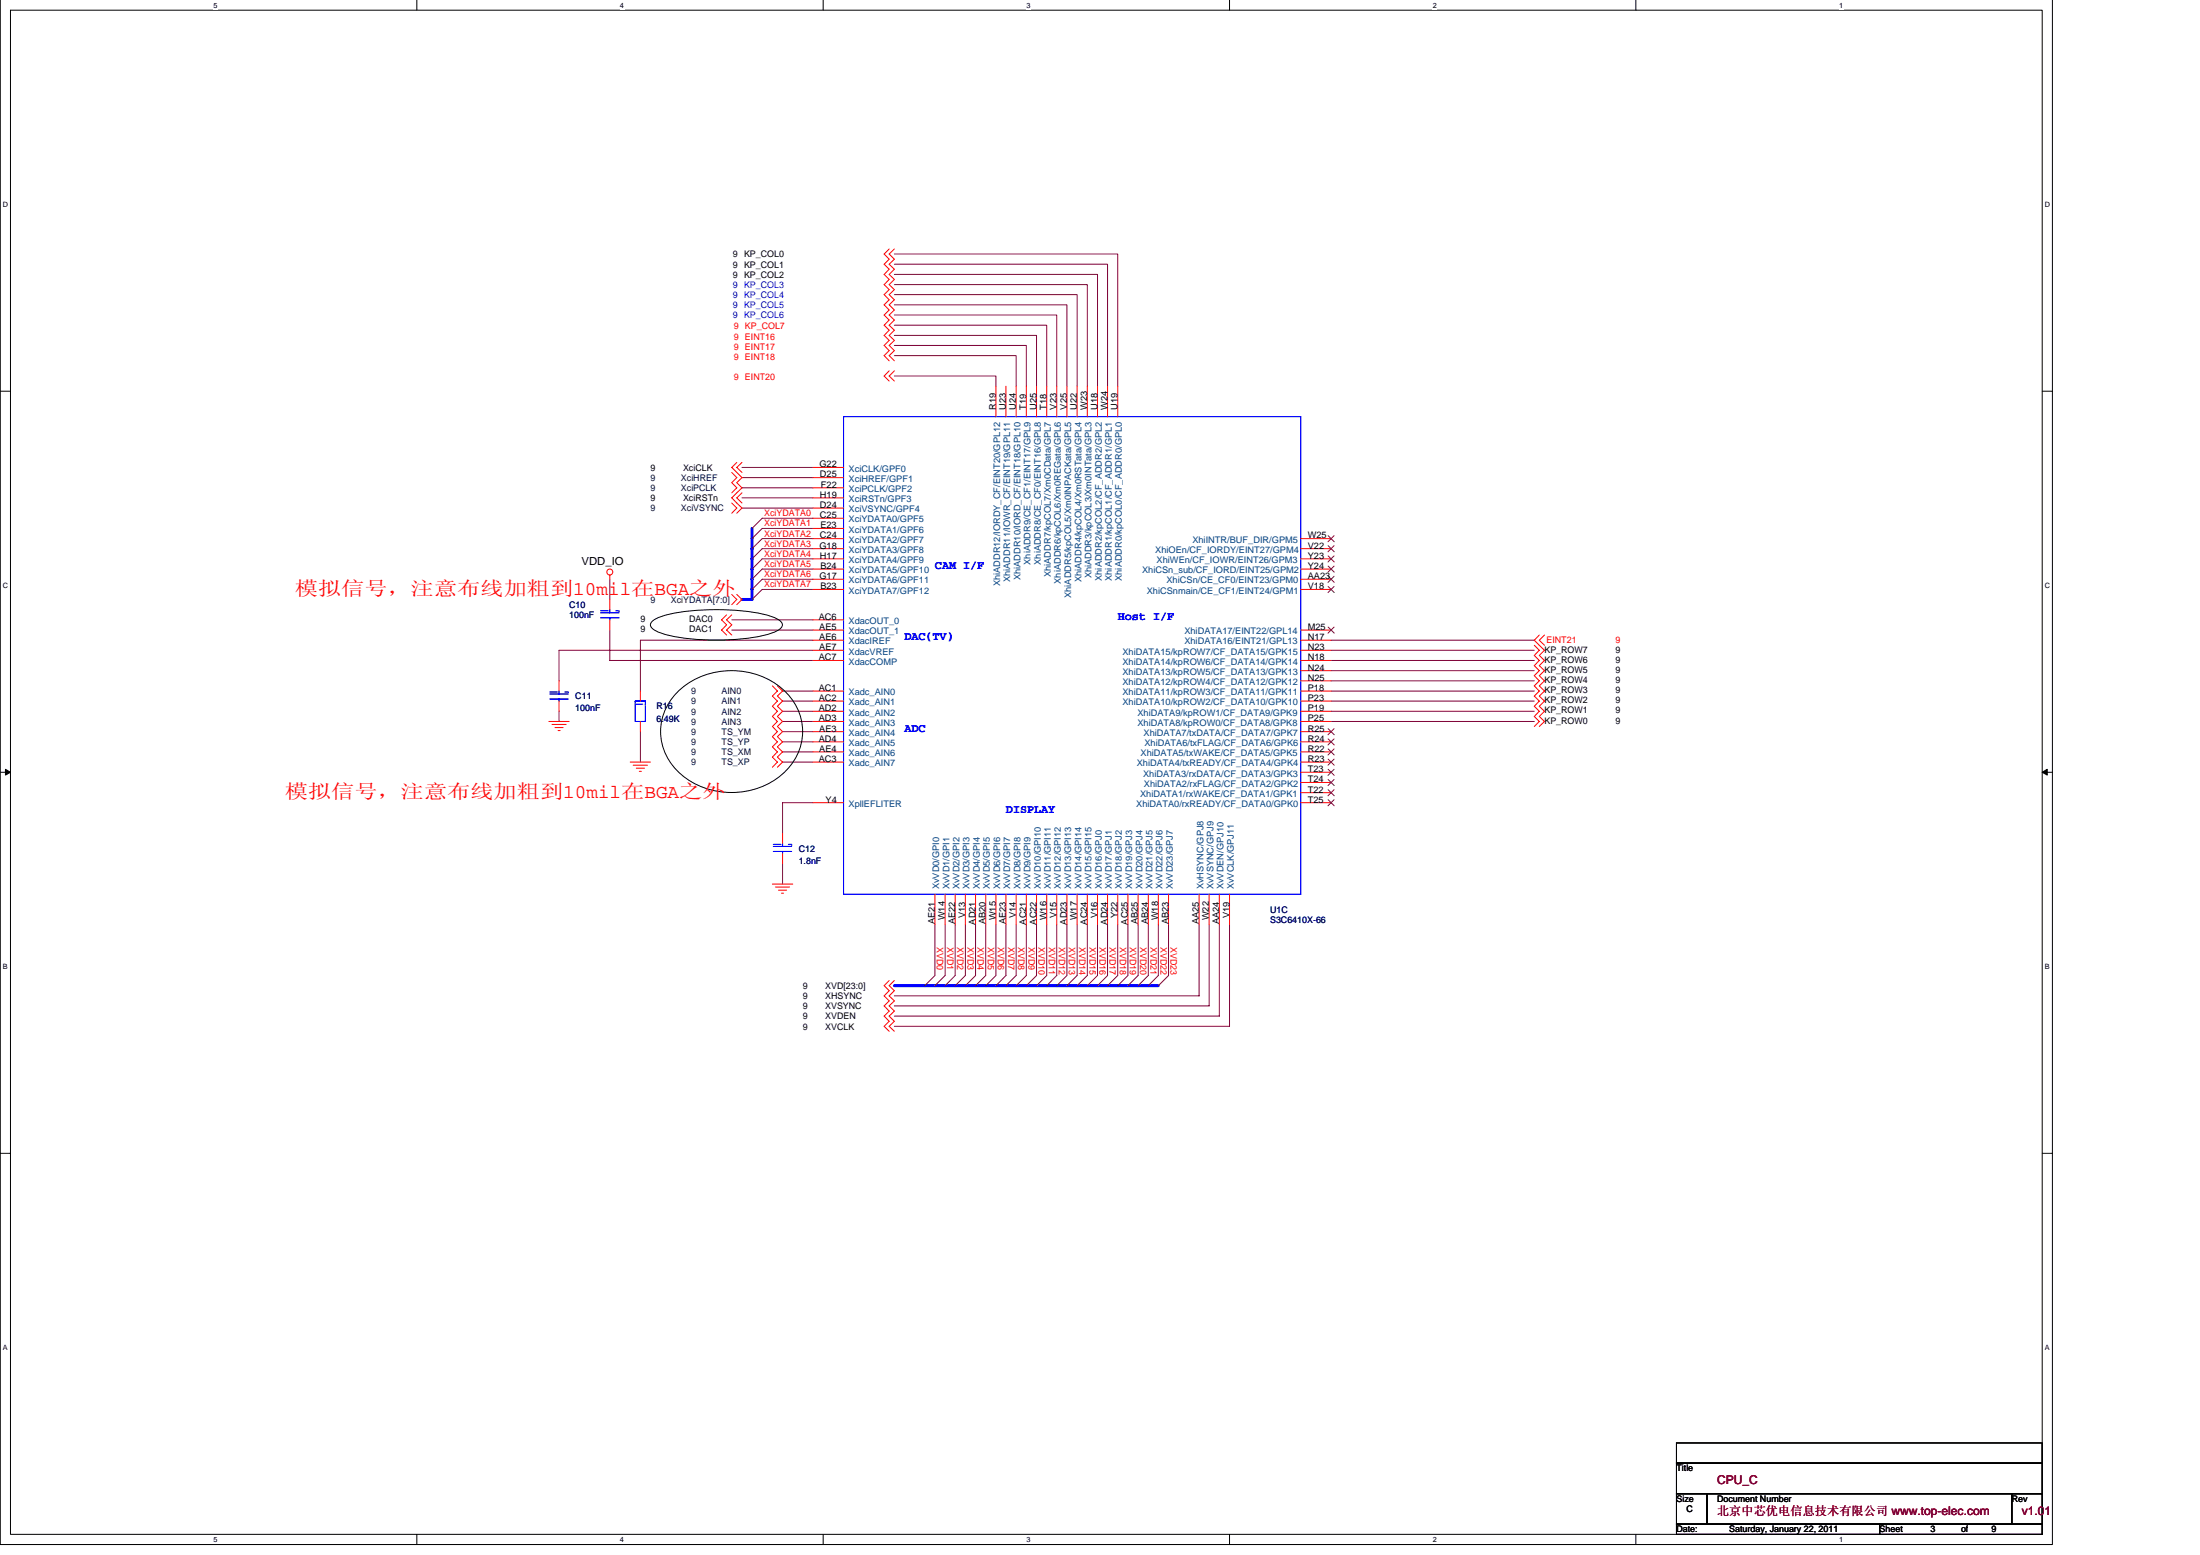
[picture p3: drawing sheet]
<svg xmlns="http://www.w3.org/2000/svg" width="297mm" height="210mm" viewBox="0 0 297 210" stroke-linecap="round" stroke-linejoin="round" font-family="sans-serif">
<path d="M0 0v208.5h277.1v-208.5M1.4 1.4h274.3v205.7h-274.3z" fill="none" stroke="#000" stroke-width=".14"/>
<g fill="#fff">
<path d="M28.8 .1h.6v1.1h-.6z"/>
<path d="M28.8 207.3h.6v1.1h-.6z"/>
</g>
<path d="M56.3 0v1.4M56.3 207.1v1.4" fill="none" stroke="#000" stroke-width=".14"/>
<g fill="#fff">
<path d="M83.7 .1h.6v1.1h-.6z"/>
<path d="M83.7 207.3h.6v1.1h-.6z"/>
</g>
<path d="M111.1 0v1.4M111.1 207.1v1.4" fill="none" stroke="#000" stroke-width=".14"/>
<g fill="#fff">
<path d="M138.6 .1h.5v1.1h-.5z"/>
<path d="M138.6 207.3h.5v1.1h-.5z"/>
</g>
<path d="M166 0v1.4M166 207.1v1.4" fill="none" stroke="#000" stroke-width=".14"/>
<g fill="#fff">
<path d="M193.4 .1h.6v1.1h-.6z"/>
<path d="M193.4 207.3h.6v1.1h-.6z"/>
</g>
<path d="M220.9 0v1.4M220.9 207.1v1.4" fill="none" stroke="#000" stroke-width=".14"/>
<g fill="#fff">
<path d="M248.3 .1h.6v1.1h-.6z"/>
<path d="M248.3 207.3h.6v1.1h-.6z"/>
<path d="M.4 27.1h.7v1.1h-.7z"/>
<path d="M276.1 27.1h.7v1.1h-.7z"/>
<path d="M.4 78.5h.7v1.1h-.7z"/>
<path d="M276.1 78.5h.7v1.1h-.7z"/>
</g>
<path d="M0 52.8h1.4M275.7 52.8h1.4" fill="none" stroke="#000" stroke-width=".14"/>
<g fill="#fff">
<path d="M.4 130h.7v1.1h-.7z"/>
<path d="M276.1 130h.7v1.1h-.7z"/>
</g>
<path d="M0 104.2h1.4M275.7 104.2h1.4" fill="none" stroke="#000" stroke-width=".14"/>
<path d="M.7 103.8l.7 .4-.7 .4zM275.7 104.2l.7-.4v.8z" fill="#000" stroke="#000" stroke-width=".14"/>
<g fill="#fff">
<path d="M.4 181.4h.7v1.1h-.7z"/>
<path d="M276.1 181.4h.7v1.1h-.7z"/>
</g>
<path d="M87.9 84a4.5 4.5 0 0 1 2.5-1.1 32.3 32.3 0 0 1 13.5 .2l1.3 .6 .3 .3 .1 .3-.1 .4a4.6 4.6 0 0 1-2.5 1.1 31.9 31.9 0 0 1-13.5-.2l-1.2-.6-.4-.3-.1-.4zM91.2 93.7a10.6 10.6 0 0 1 15.2 0 7.5 7.5 0 0 1-1.8 11.6 10.7 10.7 0 0 1-13.4-1.5 7.3 7.3 0 0 1 0-10.1zM0 155.7h1.4M275.7 155.7h1.4M226.4 194.8h49.3v2.7h-49.3zM226.4 197.5h49.3v4.1h-49.3zM226.4 201.6h4.1v4.1h-4.1zM226.4 205.7h27.4v1.4h-27.4zM230.5 201.6h41.1v4.1h-41.1zM253.8 205.7h21.9v1.4h-21.9zM271.6 201.6h4.1v4.1h-4.1z" fill="none" stroke="#000" stroke-width=".14"/>
<g fill="none" stroke="#800040" stroke-width=".14">
<path d="M120.8 39.8h24.6v12.3M120.8 38.4h26v13.7M120.8 37h27.4v15.1M120.8 35.7h28.7v16.4M120.8 34.3h30.1v17.8M120.8 43.9h20.5v8.2M120.8 42.5h21.9v9.6M120.8 41.1h23.3v11M120.8 45.3h19.2v6.8M120.8 46.6h17.8v5.5M120.8 48h16.4v4.1M120.8 50.8h13.7v1.3"/>
<path d="M82.3 78.2v2.7M100.2 63.1h9.6M100.2 64.5h9.6M100.2 65.8h9.6M100.2 68.6h9.6M100.2 67.2h9.6M109.8 75.4h-6.9l-1.4 1.4M109.8 76.8h-6.9l-1.4 1.4M109.8 78.2h-6.9l-1.4 1.4M109.8 79.6h-6.9l-1.4 1.3M109.8 71.3h-6.9l-1.4 1.4M109.8 70h-6.9l-1.4 1.3"/>
<path d="M109.8 72.7h-6.9l-1.4 1.4M109.8 74.1h-6.9l-1.4 1.3M75.5 96v1.4M82.3 85v4.2h27.5M86.5 98.8v4.1M98.8 85h11M98.8 83.7h11M105.7 93.3h4.1M105.7 94.6h4.1M105.7 96h4.1M105.7 97.4h4.1M105.7 98.8h4.1"/>
<path d="M109.8 86.4h-23.3v6.9M109.8 87.8h-34.3v4.1M179.7 86.4h27.5M179.7 93.3h27.5M179.7 94.6h27.5M179.7 96h27.5M179.7 97.4h27.5M179.7 87.8h27.5M179.7 89.2h27.5M179.7 90.5h27.5M179.7 91.9h27.5M105.7 101.5h4.1"/>
<path d="M105.7 100.1h4.1M105.7 102.9h4.1M105.7 116.6v2.7M109.8 108.4h-4.1v4.1M126.2 124.8v6.9l-1.3 1.4M127.6 124.8v6.9l-1.4 1.4M129 124.8v6.9l-1.4 1.4M130.3 124.8v6.9l-1.3 1.4M131.7 124.8v6.9l-1.4 1.4M133.1 124.8v6.9l-1.4 1.4M134.5 124.8v6.9l-1.4 1.4M135.8 124.8v6.9l-1.3 1.4"/>
<path d="M137.2 124.8v6.9l-1.4 1.4M138.6 124.8v6.9l-1.4 1.4M140 124.8v6.9l-1.4 1.4M141.3 124.8v6.9l-1.3 1.4M142.7 124.8v6.9l-1.4 1.4M144.1 124.8v6.9l-1.4 1.4M145.4 124.8v6.9l-1.3 1.4M146.8 124.8v6.9l-1.4 1.4M148.2 124.8v6.9l-1.4 1.4M149.5 124.8v6.9l-1.3 1.4M150.9 124.8v6.9l-1.4 1.4M152.3 124.8v6.9l-1.4 1.4"/>
<path d="M153.7 124.8v6.9l-1.4 1.4M155 124.8v6.9l-1.3 1.4M156.4 124.8v6.9l-1.4 1.4M157.8 124.8v6.9l-1.4 1.4M161.9 124.8v9.6h-41.1M163.3 124.8v11h-42.5M164.6 124.8v12.4h-43.8M166 124.8v13.7h-45.2"/>
</g>
<path d="M101.5 71.3v9.6h-1.3M120.8 133.1h35.6" fill="none" stroke="#00f" stroke-width=".4"/>
<g fill="none" stroke="#f00" stroke-width=".14">
<path d="M120.1 33.6l-.7 .7 .7 .7-.7 .7 .7 .6-.7 .7 .7 .7-.7 .7 .7 .7-.7 .7 .7 .7-.7 .6 .7 .7-.7 .7 .7 .7-.7 .7 .7 .7-.7 .7 .7 .7-.7 .6 .7 .7-.7 .7 .7 .7M120.8 33.6l-.7 .7 .7 .7-.7 .7 .7 .6-.7 .7 .7 .7-.7 .7 .7 .7-.7 .7 .7 .7-.7 .6 .7 .7-.7 .7 .7 .7-.7 .7 .7 .7-.7 .7 .7 .7-.7 .6 .7 .7-.7 .7 .7 .7M120.1 50.1l-.7 .7 .7 .6M120.8 50.1l-.7 .7 .7 .6M134.5 52.1v4.1M135.8 52.1v4.1M137.2 52.1v4.1M138.6 52.1v4.1M140 52.1v4.1M141.3 52.1v4.1M142.7 52.1v4.1M144.1 52.1v4.1"/>
<path d="M145.4 52.1v4.1M146.8 52.1v4.1M148.2 52.1v4.1M149.5 52.1v4.1M150.9 52.1v4.1M82.3 77.6v.6M98.8 63.8l.7 .7-.7 .7 .7 .6-.7 .7M98.8 67.9l.7 .7-.7 .7M99.5 62.4l-.7 .7 1.4 1.4-.7 .7 .7 .6-1.4 1.4 1.4 1.4-.7 .7M100.2 62.4l-.7 .7 .7 .7M100.2 66.5l-.7 .7 .7 .7M109.8 63.1h4.1"/>
<path d="M109.8 64.5h4.1M109.8 65.8h4.1M109.8 67.2h4.1M109.8 68.6h4.1M109.8 70h4.1M109.8 71.3h4.1M109.8 72.7h4.1M109.8 74.1h4.1M109.8 75.4h4.1M109.8 76.8h4.1M109.8 78.2h4.1M109.8 79.6h4.1"/>
<path d="M175.6 72.7h4.1M175.6 74.1h4.1M175.6 75.4h4.1M175.6 76.8h4.1M175.6 78.2h4.1M175.6 79.6h4.1M74.1 97.4h2.8M74.5 97.8h2M74.9 98.2h1.1M75.4 98.6h.2M75.5 91.9v1.4M75.5 94.6v1.4"/>
<path d="M82.3 80.9v1.4M82.3 83.7v1.3M86.5 93.3v1.3M86.5 97.4v1.4M98.1 83l-.7 .7 .7 .6-.7 .7 .7 .7M98.8 83l-.7 .7 .7 .6-.7 .7 .7 .7M98.8 80.2l.7 .7-.7 .7M99.5 80.2l.7 .7-.7 .7M104.3 92.6l.7 .7-.7 .7 .7 .6-.7 .7 .7 .7-.7 .7 .7 .7-.7 .7 .7 .7-.7 .6 .7 .7-.7 .7 .7 .7-.7 .7 .7 .7-.7 .7M105 92.6l.7 .7-.7 .7 .7 .6-.7 .7 .7 .7-.7 .7 .7 .7-.7 .7 .7 .7-.7 .6 .7 .7-.7 .7 .7 .7-.7 .7 .7 .7-.7 .7M109.8 97.4h4.1M109.8 83.7h4.1"/>
<path d="M109.8 85h4.1M109.8 86.4h4.1M109.8 87.8h4.1M109.8 89.2h4.1M109.8 93.3h4.1M109.8 94.6h4.1M109.8 96h4.1M109.8 98.8h4.1M175.6 97.4h4.1M175.6 85h4.1M175.6 86.4h4.1M175.6 87.8h4.1"/>
<path d="M175.6 89.2h4.1M175.6 93.3h4.1M175.6 94.6h4.1M175.6 96h4.1M175.6 98.8h4.1M175.6 91.9h4.1M175.6 90.5h4.1M207.2 87.1l.6 .7-.6 .7 .6 .7-.6 .7 .6 .6-.6 .7 .6 .7-.6 .7 .6 .7-.6 .7 .6 .6-.6 .7 .6 .7-.6 .7 .6 .7-.6 .7M207.8 85.7l-.6 .7 1.3 1.4-.7 .7 .7 .7-.7 .7 .7 .6-.7 .7 .7 .7-.7 .7 .7 .7-.7 .7 .7 .6-.7 .7 .7 .7-.7 .7 .7 .7-.7 .7M208.5 85.7l-.7 .7 .7 .7M85.1 102.9h2.7M85.5 103.3h1.9"/>
<path d="M85.9 103.7h1.1M86.3 104.1h.3M104.3 119.3h2.7M104.7 119.7h1.9M105.7 112.5v1.4M105.7 115.2v1.4M109.8 102.9h4.1M109.8 100.1h4.1M109.8 101.5h4.1M109.8 108.4h4.1M175.6 102.9h4.1M175.6 100.1h4.1"/>
<path d="M175.6 101.5h4.1M175.6 108.4h4.1M175.6 107h4.1M175.6 105.6h4.1M175.6 104.2h4.1M105.1 120.2h1.1M105.5 120.6h.3M120.1 132.4l-.7 .7 .7 .6-.7 .7 .7 .7-.7 .7 .7 .7-.7 .7 .7 .7-.7 .6 .7 .7M120.8 132.4l-.7 .7 .7 .6-.7 .7 .7 .7-.7 .7 .7 .7-.7 .7 .7 .7-.7 .6 .7 .7M126.2 120.7v4.1M127.6 120.7v4.1M129 120.7v4.1"/>
<path d="M130.3 120.7v4.1M131.7 120.7v4.1M133.1 120.7v4.1M134.5 120.7v4.1M135.8 120.7v4.1M137.2 120.7v4.1M138.6 120.7v4.1M140 120.7v4.1M141.3 120.7v4.1M142.7 120.7v4.1M144.1 120.7v4.1M145.4 120.7v4.1"/>
<path d="M146.8 120.7v4.1M148.2 120.7v4.1M149.5 120.7v4.1M150.9 120.7v4.1M152.3 120.7v4.1M153.7 120.7v4.1M155 120.7v4.1M156.4 120.7v4.1M157.8 120.7v4.1M161.9 120.7v4.1M163.3 120.7v4.1M164.6 120.7v4.1"/>
<path d="M166 120.7v4.1"/>
<circle cx="82.3" cy="77.2" r=".4"/>
</g>
<g fill="none" stroke="#00f" stroke-width=".14">
<path d="M113.9 56.2h61.7v64.5h-61.7zM74.2 93.7h2.5M74.2 94.4h2.5M75.5 93.3v.4M75.5 94.4v.2M81.1 82.7h2.5M81.1 83.4h2.5M82.3 82.3v.4M82.3 83.4v.3M85.8 94.6h1.3v2.8h-1.3zM85.8 94.6h1.3M104.4 114.3h2.5"/>
<path d="M104.4 114.9h2.5M105.7 113.9v.4M105.7 114.9v.3"/>
</g>
<path d="M74.2 93.4h2.5M76.7 93.4h.1M81.1 82.4h2.5M83.6 82.4h.1M85.8 95.1h1.3M87.1 95.1h.1M104.4 114h2.5M106.9 114h.1" fill="none" stroke="#fff" stroke-width=".14" stroke-dasharray="1 1 1 1 1 1 1 1"/>
<path d="M74.2 93.4h2.5M76.7 93.4h.1M81.1 82.4h2.5M83.6 82.4h.1M85.8 95.1h1.3M87.1 95.1h.1M104.4 114h2.5M106.9 114h.1" fill="none" stroke="#00f" stroke-width=".14" stroke-dasharray="1 1 1 1 1 1 1 1"/>
<g fill="none" stroke="#804000" stroke-width=".14">
<path d="M179.3 77.8l.8 .8M179.3 79.2l.8 .8M179.3 76.4l.8 .8M179.3 75l.8 .9M179.3 73.7l.8 .8M179.3 72.3l.8 .8M180.1 77.8l-.8 .8M180.1 79.2l-.8 .8M180.1 76.4l-.8 .8M180.1 75l-.8 .9M180.1 73.7l-.8 .8M180.1 72.3l-.8 .8"/>
<path d="M179.3 99.7l.8 .9M179.3 98.4l.8 .8M179.3 84.6l.8 .9M180.1 99.7l-.8 .9M180.1 98.4l-.8 .8M180.1 84.6l-.8 .9M179.3 107.9l.8 .9M179.3 106.6l.8 .8M179.3 105.2l.8 .8M179.3 103.8l.8 .9M179.3 102.5l.8 .8M179.3 101.1l.8 .8"/>
<path d="M180.1 107.9l-.8 .9M180.1 106.6l-.8 .8M180.1 105.2l-.8 .8M180.1 103.8l-.8 .9M180.1 102.5l-.8 .8M180.1 101.1l-.8 .8"/>
</g>
<g font-size="2.6" fill="#f00">
<text x="39.8" y="80.3">模拟信号，注意布线加粗到10mil在BGA之外</text>
<text x="38.5" y="107.7">模拟信号，注意布线加粗到10mil在BGA之外</text>
</g>
<g font-size="1.6" fill="#00f">
<text x="126.2" y="76.8">CAM I/F</text>
<text x="150.9" y="83.7">Host I/F</text>
<text x="122.1" y="86.4">DAC(TV)</text>
<text x="122.1" y="98.7">ADC</text>
<text x="135.8" y="109.7">DISPLAY</text>
</g>
<g font-size="1.6" fill="#800000">
<text x="231.8" y="200.4">CPU_C</text>
<text x="231.8" y="204.5">北京中芯优电信息技术有限公司 www.top-elec.com</text>
<text x="273" y="204.5">v1.01</text>
</g>
<text font-size="1.5" x="78.5" y="76.2">VDD_IO</text>
<g font-size="1.2">
<text x="98.9" y="34.7">9 KP_COL0</text>
<text x="98.9" y="37.5">9 KP_COL2</text>
<text x="98.9" y="36.1">9 KP_COL1</text>
<text x="134.4" y="55.3" transform="rotate(-90 134.4 55.3)">R19</text>
<text x="135.8" y="55.3" transform="rotate(-90 135.8 55.3)">U23</text>
<text x="137.2" y="55.3" transform="rotate(-90 137.2 55.3)">U24</text>
<text x="138.6" y="55.3" transform="rotate(-90 138.6 55.3)">T19</text>
<text x="139.9" y="55.3" transform="rotate(-90 139.9 55.3)">U25</text>
<text x="141.3" y="55.3" transform="rotate(-90 141.3 55.3)">T18</text>
<text x="142.7" y="55.3" transform="rotate(-90 142.7 55.3)">V23</text>
<text x="144" y="55.3" transform="rotate(-90 144 55.3)">V25</text>
<text x="145.4" y="55.3" transform="rotate(-90 145.4 55.3)">U22</text>
<text x="146.8" y="55.3" transform="rotate(-90 146.8 55.3)">W23</text>
<text x="148.2" y="55.3" transform="rotate(-90 148.2 55.3)">U18</text>
<text x="149.5" y="55.3" transform="rotate(-90 149.5 55.3)">W24</text>
<text x="150.9" y="55.3" transform="rotate(-90 150.9 55.3)">U19</text>
<text x="87.8" y="63.5">9</text>
<text x="92.2" y="63.5">XciCLK</text>
<text x="110.6" y="63.1">G22</text>
<text x="110.7" y="64.5">D25</text>
<text x="110.8" y="65.8">F22</text>
<text x="87.8" y="67.6">9</text>
<text x="92.2" y="67.6">XciRSTn</text>
<text x="110.7" y="67.2">H19</text>
<text x="110.7" y="68.6">D24</text>
<text x="110.7" y="69.9">C25</text>
<text x="110.8" y="71.3">E23</text>
<text x="110.6" y="74">G18</text>
<text x="110.7" y="72.7">C24</text>
<text x="110.7" y="75.4">H17</text>
<text x="110.8" y="76.8">B24</text>
<text x="176.6" y="72.7">W25</text>
<text x="176.6" y="76.8">Y24</text>
<text x="176.6" y="75.4">Y23</text>
<text x="176.6" y="74">V22</text>
<text x="86.5" y="84">9</text>
<text x="93" y="84">DAC0</text>
<text x="110.6" y="83.7">AC6</text>
<text x="110.6" y="78.2">G17</text>
<text x="110.8" y="79.5">B23</text>
<text x="176.6" y="79.5">V18</text>
<text x="176.6" y="78.2">AA23</text>
<text x="86.5" y="85.3">9</text>
<text x="93" y="85.3">DAC1</text>
<text x="110.6" y="89.1">AC7</text>
<text x="110.6" y="85">AE5</text>
<text x="110.6" y="86.4">AE6</text>
<text x="110.6" y="87.8">AE7</text>
<text x="176.6" y="89.1">N18</text>
<text x="176.6" y="87.8">N23</text>
<text x="176.6" y="86.4">N17</text>
<text x="176.6" y="85">M25</text>
<text x="208.5" y="88.1">KP_ROW7</text>
<text x="208.5" y="89.5">KP_ROW6</text>
<text x="218.1" y="88.1">9</text>
<text x="218.1" y="89.5">9</text>
<text x="110.6" y="93.3">AC1</text>
<text x="110.6" y="94.6">AC2</text>
<text x="110.6" y="96">AD2</text>
<text x="176.6" y="94.6">P23</text>
<text x="176.6" y="93.3">P18</text>
<text x="176.6" y="91.9">N25</text>
<text x="176.6" y="90.5">N24</text>
<text x="176.6" y="96">P19</text>
<text x="208.5" y="90.8">KP_ROW5</text>
<text x="208.5" y="92.2">KP_ROW4</text>
<text x="208.5" y="93.6">KP_ROW3</text>
<text x="208.5" y="95">KP_ROW2</text>
<text x="218.1" y="90.8">9</text>
<text x="218.1" y="92.2">9</text>
<text x="218.1" y="93.6">9</text>
<text x="218.1" y="95">9</text>
<text x="110.6" y="97.4">AD3</text>
<text x="110.6" y="100.1">AD4</text>
<text x="110.6" y="98.7">AE3</text>
<text x="110.6" y="101.5">AE4</text>
<text x="176.6" y="101.5">R22</text>
<text x="176.6" y="97.4">P25</text>
<text x="176.6" y="100.1">R24</text>
<text x="176.6" y="98.7">R25</text>
<text x="208.5" y="96.3">KP_ROW1</text>
<text x="208.5" y="97.7">KP_ROW0</text>
<text x="218.1" y="96.3">9</text>
<text x="218.1" y="97.7">9</text>
<text x="110.6" y="102.8">AC3</text>
<text x="176.6" y="105.6">T24</text>
<text x="176.6" y="104.2">T23</text>
<text x="176.6" y="102.8">R23</text>
<text x="176.6" y="107">T22</text>
<text x="111.5" y="108.3">Y4</text>
<text x="176.6" y="108.3">T25</text>
<text x="126.2" y="124.7" transform="rotate(-90 126.2 124.7)">AE21</text>
<text x="127.6" y="124.2" transform="rotate(-90 127.6 124.2)">W14</text>
<text x="128.9" y="124.7" transform="rotate(-90 128.9 124.7)">AE22</text>
<text x="130.3" y="123.9" transform="rotate(-90 130.3 123.9)">V13</text>
<text x="131.7" y="124.8" transform="rotate(-90 131.7 124.8)">AD21</text>
<text x="133.1" y="124.7" transform="rotate(-90 133.1 124.7)">AB20</text>
<text x="134.4" y="124.2" transform="rotate(-90 134.4 124.2)">W15</text>
<text x="135.8" y="124.7" transform="rotate(-90 135.8 124.7)">AE23</text>
<text x="137.2" y="123.9" transform="rotate(-90 137.2 123.9)">V14</text>
<text x="138.6" y="124.8" transform="rotate(-90 138.6 124.8)">AC21</text>
<text x="139.9" y="124.8" transform="rotate(-90 139.9 124.8)">AC22</text>
<text x="141.3" y="124.2" transform="rotate(-90 141.3 124.2)">W16</text>
<text x="142.7" y="123.9" transform="rotate(-90 142.7 123.9)">V15</text>
<text x="144" y="124.8" transform="rotate(-90 144 124.8)">AD23</text>
<text x="145.4" y="124.2" transform="rotate(-90 145.4 124.2)">W17</text>
<text x="146.8" y="124.8" transform="rotate(-90 146.8 124.8)">AC24</text>
<text x="148.2" y="123.9" transform="rotate(-90 148.2 123.9)">V16</text>
<text x="149.5" y="124.8" transform="rotate(-90 149.5 124.8)">AD24</text>
<text x="150.9" y="123.9" transform="rotate(-90 150.9 123.9)">Y22</text>
<text x="152.3" y="124.8" transform="rotate(-90 152.3 124.8)">AC25</text>
<text x="153.6" y="124.7" transform="rotate(-90 153.6 124.7)">AB25</text>
<text x="155" y="124.7" transform="rotate(-90 155 124.7)">AB24</text>
<text x="156.4" y="124.2" transform="rotate(-90 156.4 124.2)">W18</text>
<text x="157.8" y="124.7" transform="rotate(-90 157.8 124.7)">AB23</text>
<text x="161.9" y="124.7" transform="rotate(-90 161.9 124.7)">AA25</text>
<text x="163.2" y="124.2" transform="rotate(-90 163.2 124.2)">W22</text>
<text x="164.6" y="124.7" transform="rotate(-90 164.6 124.7)">AA24</text>
<text x="166" y="123.9" transform="rotate(-90 166 123.9)">V19</text>
<text x="108.4" y="133.5">9</text>
<text x="108.4" y="134.9">9</text>
<text x="108.4" y="136.2">9</text>
<text x="108.4" y="137.6">9</text>
<text x="111.4" y="133.5">XVD[23:0]</text>
<text x="111.4" y="134.9">XHSYNC</text>
<text x="111.4" y="136.2">XVSYNC</text>
<text x="111.4" y="137.6">XVDEN</text>
<text x="108.4" y="139">9</text>
<text x="111.4" y="139">XVCLK</text>
<text x="226.4" y="198.6">Title</text>
<text x="226.4" y="202.8">Size</text>
<text x="231.8" y="202.8">Document Number</text>
<text x="271.6" y="202.8">Rev</text>
<text x="226.4" y="206.9">Date:</text>
<text x="227.7" y="204.1">C</text>
<text x="233.5" y="206.9">Saturday, January 22, 2011</text>
<text x="253.8" y="206.9">Sheet</text>
<text x="260.6" y="206.9">3</text>
<text x="264.8" y="206.9">of</text>
<text x="268.9" y="206.9">9</text>
</g>
<g font-size="1.2" fill="#00f">
<text x="98.9" y="41.6">9 KP_COL5</text>
<text x="98.9" y="40.2">9 KP_COL4</text>
<text x="98.9" y="38.8">9 KP_COL3</text>
<text x="98.9" y="43">9 KP_COL6</text>
</g>
<g font-size="1.2" fill="#f00">
<text x="99.1" y="44.5">9 KP_COL7</text>
<text x="99.1" y="45.8">9 EINT16</text>
<text x="99.1" y="47.2">9 EINT17</text>
<text x="99.1" y="48.6">9 EINT18</text>
<text x="99.1" y="51.3">9 EINT20</text>
<text x="103.2" y="71.1">XciYDATA1</text>
<text x="103.2" y="69.7">XciYDATA0</text>
<text x="103.2" y="75.2">XciYDATA4</text>
<text x="103.2" y="76.5">XciYDATA5</text>
<text x="103.2" y="77.9">XciYDATA6</text>
<text x="103.2" y="72.4">XciYDATA2</text>
<text x="103.2" y="73.8">XciYDATA3</text>
<text x="103.2" y="79.3">XciYDATA7</text>
<text x="208.8" y="86.8">EINT21</text>
<text x="218.1" y="86.8">9</text>
<text x="126.5" y="127.8" transform="rotate(90 126.5 127.8)">XVD0</text>
<text x="127.9" y="127.8" transform="rotate(90 127.9 127.8)">XVD1</text>
<text x="129.2" y="127.8" transform="rotate(90 129.2 127.8)">XVD2</text>
<text x="130.6" y="127.8" transform="rotate(90 130.6 127.8)">XVD3</text>
<text x="132" y="127.8" transform="rotate(90 132 127.8)">XVD4</text>
<text x="133.4" y="127.8" transform="rotate(90 133.4 127.8)">XVD5</text>
<text x="134.7" y="127.8" transform="rotate(90 134.7 127.8)">XVD6</text>
<text x="136.1" y="127.8" transform="rotate(90 136.1 127.8)">XVD7</text>
<text x="137.5" y="127.8" transform="rotate(90 137.5 127.8)">XVD8</text>
<text x="138.8" y="127.8" transform="rotate(90 138.8 127.8)">XVD9</text>
<text x="140.2" y="127.8" transform="rotate(90 140.2 127.8)">XVD10</text>
<text x="141.6" y="127.8" transform="rotate(90 141.6 127.8)">XVD11</text>
<text x="143" y="127.8" transform="rotate(90 143 127.8)">XVD12</text>
<text x="144.3" y="127.8" transform="rotate(90 144.3 127.8)">XVD13</text>
<text x="145.7" y="127.8" transform="rotate(90 145.7 127.8)">XVD14</text>
<text x="147.1" y="127.8" transform="rotate(90 147.1 127.8)">XVD15</text>
<text x="148.5" y="127.8" transform="rotate(90 148.5 127.8)">XVD16</text>
<text x="149.8" y="127.8" transform="rotate(90 149.8 127.8)">XVD17</text>
<text x="151.2" y="127.8" transform="rotate(90 151.2 127.8)">XVD18</text>
<text x="152.6" y="127.8" transform="rotate(90 152.6 127.8)">XVD19</text>
<text x="153.9" y="127.8" transform="rotate(90 153.9 127.8)">XVD20</text>
<text x="155.3" y="127.8" transform="rotate(90 155.3 127.8)">XVD21</text>
<text x="156.7" y="127.8" transform="rotate(90 156.7 127.8)">XVD22</text>
<text x="158" y="127.8" transform="rotate(90 158 127.8)">XVD23</text>
</g>
<g font-size="1.2" fill="#000040">
<text x="87.8" y="64.9">9</text>
<text x="91.9" y="64.9">XciHREF</text>
<text x="87.8" y="66.3">9</text>
<text x="87.8" y="69">9</text>
<text x="91.9" y="66.3">XciPCLK</text>
<text x="91.9" y="69">XciVSYNC</text>
<text x="87.8" y="81.4">9</text>
<text x="90.6" y="81.4">XciYDATA[7:0]</text>
<text x="93.3" y="93.7">9</text>
<text x="93.3" y="95.1">9</text>
<text x="97.4" y="93.7">AIN0</text>
<text x="97.4" y="95.1">AIN1</text>
<text x="93.3" y="96.5">9</text>
<text x="93.3" y="97.8">9</text>
<text x="93.3" y="99.2">9</text>
<text x="93.3" y="100.6">9</text>
<text x="93.3" y="101.9">9</text>
<text x="97.4" y="96.5">AIN2</text>
<text x="97.4" y="97.8">AIN3</text>
<text x="97.4" y="99.2">TS_YM</text>
<text x="97.4" y="100.6">TS_YP</text>
<text x="97.4" y="101.9">TS_XM</text>
<text x="93.3" y="103.3">9</text>
<text x="97.4" y="103.3">TS_XP</text>
</g>
<g font-size="1.2" fill="#004080">
<text x="114.6" y="63.7">XciCLK/GPF0</text>
<text x="114.6" y="65">XciHREF/GPF1</text>
<text x="114.6" y="66.4">XciPCLK/GPF2</text>
<text x="114.6" y="67.8">XciRSTn/GPF3</text>
<text x="114.6" y="69.2">XciVSYNC/GPF4</text>
<text x="114.6" y="70.5">XciYDATA0/GPF5</text>
<text x="114.6" y="71.9">XciYDATA1/GPF6</text>
<text x="114.6" y="73.3">XciYDATA2/GPF7</text>
<text x="114.6" y="74.6">XciYDATA3/GPF8</text>
<text x="114.6" y="76">XciYDATA4/GPF9</text>
<text x="114.6" y="77.4">XciYDATA5/GPF10</text>
<text x="139.1" y="76.2" transform="rotate(-90 139.1 76.2)">XhiADDR9/CE_CF1/EINT17/GPL9</text>
<text x="140.5" y="76.2" transform="rotate(-90 140.5 76.2)">XhiADDR8/CE_CF0/EINT16/GPL8</text>
<text x="141.9" y="77.9" transform="rotate(-90 141.9 77.9)">XhiADDR7/kpCOL7/Xm0CData/GPL7</text>
<text x="154.2" y="77.4">XhiCSn_sub/CF_IORD/EINT25/GPM2</text>
<text x="156" y="74.6">XhiOEn/CF_IORDY/EINT27/GPM4</text>
<text x="156.2" y="76">XhiWEn/CF_IOWR/EINT26/GPM3</text>
<text x="161" y="73.3">XhiINTR/BUF_DIR/GPM5</text>
<text x="114.6" y="78.8">XciYDATA6/GPF11</text>
<text x="114.6" y="80.1">XciYDATA7/GPF12</text>
<text x="135" y="79.1" transform="rotate(-90 135 79.1)">XhiADDR12/IORDY_CF/EINT20/GPL12</text>
<text x="136.4" y="78.6" transform="rotate(-90 136.4 78.6)">XhiADDR11/IOWR_CF/EINT19/GPL11</text>
<text x="137.8" y="78.3" transform="rotate(-90 137.8 78.3)">XhiADDR10/IORD_CF/EINT18/GPL10</text>
<text x="143.3" y="78.8" transform="rotate(-90 143.3 78.8)">XhiADDR6/kpCOL6/Xm0REGata/GPL6</text>
<text x="144.6" y="80.7" transform="rotate(-90 144.6 80.7)">XhiADDR5/kpCOL5/Xm0INPACKata/GPL5</text>
<text x="146" y="78.6" transform="rotate(-90 146 78.6)">XhiADDR4/kpCOL4/Xm0RSTata/GPL4</text>
<text x="147.4" y="78.1" transform="rotate(-90 147.4 78.1)">XhiADDR3/kpCOL3/Xm0INTata/GPL3</text>
<text x="148.8" y="78.4" transform="rotate(-90 148.8 78.4)">XhiADDR2/kpCOL2/CF_ADDR2/GPL2</text>
<text x="150.1" y="78.4" transform="rotate(-90 150.1 78.4)">XhiADDR1/kpCOL1/CF_ADDR1/GPL1</text>
<text x="151.5" y="78.4" transform="rotate(-90 151.5 78.4)">XhiADDR0/kpCOL0/CF_ADDR0/GPL0</text>
<text x="154.8" y="80.1">XhiCSnmain/CE_CF1/EINT24/GPM1</text>
<text x="157.5" y="78.8">XhiCSn/CE_CF0/EINT23/GPM0</text>
<text x="114.6" y="84.2">XdacOUT_0</text>
<text x="114.6" y="85.6">XdacOUT_1</text>
<text x="114.6" y="87">XdacIREF</text>
<text x="114.6" y="88.3">XdacVREF</text>
<text x="114.6" y="89.7">XdacCOMP</text>
<text x="151.5" y="89.7">XhiDATA14/kpROW6/CF_DATA14/GPK14</text>
<text x="151.5" y="88.3">XhiDATA15/kpROW7/CF_DATA15/GPK15</text>
<text x="159.9" y="87">XhiDATA16/EINT21/GPL13</text>
<text x="159.9" y="85.6">XhiDATA17/EINT22/GPL14</text>
<text x="114.6" y="93.9">Xadc_AIN0</text>
<text x="114.6" y="95.2">Xadc_AIN1</text>
<text x="151.5" y="95.2">XhiDATA10/kpROW2/CF_DATA10/GPK10</text>
<text x="151.5" y="93.9">XhiDATA11/kpROW3/CF_DATA11/GPK11</text>
<text x="151.5" y="92.5">XhiDATA12/kpROW4/CF_DATA12/GPK12</text>
<text x="151.5" y="91.1">XhiDATA13/kpROW5/CF_DATA13/GPK13</text>
<text x="114.6" y="96.6">Xadc_AIN2</text>
<text x="114.6" y="98">Xadc_AIN3</text>
<text x="114.6" y="99.3">Xadc_AIN4</text>
<text x="114.6" y="100.7">Xadc_AIN5</text>
<text x="153.6" y="98">XhiDATA8/kpROW0/CF_DATA8/GPK8</text>
<text x="153.6" y="96.6">XhiDATA9/kpROW1/CF_DATA9/GPK9</text>
<text x="154.4" y="99.3">XhiDATA7/txDATA/CF_DATA7/GPK7</text>
<text x="154.5" y="100.7">XhiDATA6/txFLAG/CF_DATA6/GPK6</text>
<text x="114.6" y="102.1">Xadc_AIN6</text>
<text x="114.6" y="103.4">Xadc_AIN7</text>
<text x="153.5" y="103.4">XhiDATA4/txREADY/CF_DATA4/GPK4</text>
<text x="153.9" y="107.6">XhiDATA1/rxWAKE/CF_DATA1/GPK1</text>
<text x="154" y="102.1">XhiDATA5/txWAKE/CF_DATA5/GPK5</text>
<text x="154.3" y="104.8">XhiDATA3/rxDATA/CF_DATA3/GPK3</text>
<text x="154.4" y="106.2">XhiDATA2/rxFLAG/CF_DATA2/GPK2</text>
<text x="114.6" y="108.9">XpllEFLITER</text>
<text x="153.4" y="108.9">XhiDATA0/rxREADY/CF_DATA0/GPK0</text>
<text x="126.8" y="120" transform="rotate(-90 126.8 120)">XvVD0/GPI0</text>
<text x="128.2" y="120" transform="rotate(-90 128.2 120)">XvVD1/GPI1</text>
<text x="129.5" y="120" transform="rotate(-90 129.5 120)">XvVD2/GPI2</text>
<text x="130.9" y="120" transform="rotate(-90 130.9 120)">XvVD3/GPI3</text>
<text x="132.3" y="120" transform="rotate(-90 132.3 120)">XvVD4/GPI4</text>
<text x="133.7" y="120" transform="rotate(-90 133.7 120)">XvVD5/GPI5</text>
<text x="135" y="120" transform="rotate(-90 135 120)">XvVD6/GPI6</text>
<text x="136.4" y="120" transform="rotate(-90 136.4 120)">XvVD7/GPI7</text>
<text x="137.8" y="120" transform="rotate(-90 137.8 120)">XvVD8/GPI8</text>
<text x="139.1" y="120" transform="rotate(-90 139.1 120)">XvVD9/GPI9</text>
<text x="140.5" y="120" transform="rotate(-90 140.5 120)">XvVD10/GPI10</text>
<text x="141.9" y="120" transform="rotate(-90 141.9 120)">XvVD11/GPI11</text>
<text x="143.3" y="120" transform="rotate(-90 143.3 120)">XvVD12/GPI12</text>
<text x="144.6" y="120" transform="rotate(-90 144.6 120)">XvVD13/GPI13</text>
<text x="146" y="120" transform="rotate(-90 146 120)">XvVD14/GPI14</text>
<text x="147.4" y="120" transform="rotate(-90 147.4 120)">XvVD15/GPI15</text>
<text x="148.8" y="120" transform="rotate(-90 148.8 120)">XvVD16/GPJ0</text>
<text x="150.1" y="120" transform="rotate(-90 150.1 120)">XvVD17/GPJ1</text>
<text x="151.5" y="120" transform="rotate(-90 151.5 120)">XvVD18/GPJ2</text>
<text x="152.9" y="120" transform="rotate(-90 152.9 120)">XvVD19/GPJ3</text>
<text x="154.2" y="120" transform="rotate(-90 154.2 120)">XvVD20/GPJ4</text>
<text x="155.6" y="120" transform="rotate(-90 155.6 120)">XvVD21/GPJ5</text>
<text x="157" y="120" transform="rotate(-90 157 120)">XvVD22/GPJ6</text>
<text x="158.3" y="120" transform="rotate(-90 158.3 120)">XvVD23/GPJ7</text>
<text x="162.5" y="120" transform="rotate(-90 162.5 120)">XvHSYNC/GPJ8</text>
<text x="163.8" y="120" transform="rotate(-90 163.8 120)">XvVSYNC/GPJ9</text>
<text x="165.2" y="120" transform="rotate(-90 165.2 120)">XvVDEN/GPJ10</text>
<text x="166.6" y="120" transform="rotate(-90 166.6 120)">XvVCLK/GPJ11</text>
</g>
<g font-size="1.2" fill="#000080">
<text x="76.9" y="82">C10</text>
<text x="76.9" y="83.4">100nF</text>
<text x="77.7" y="94.4">C11</text>
<text x="88.6" y="95.8">R16</text>
<text x="77.7" y="96">100nF</text>
<text x="88.6" y="97.4">6.49K</text>
<text x="107.8" y="115">C12</text>
<text x="107.8" y="116.6">1.8nF</text>
<text x="171.5" y="123.2">U1C</text>
<text x="171.5" y="124.6">S3C6410X-66</text>
</g>
<g font-size="1">
<text x="28.8" y="1">5</text>
<text x="83.7" y="1">4</text>
<text x="138.6" y="1">3</text>
<text x="193.4" y="1">2</text>
<text x="248.3" y="1">1</text>
<text x=".4" y="28">D</text>
<text x="276.1" y="28">D</text>
<text x=".4" y="79.4">C</text>
<text x="276.1" y="79.4">C</text>
<text x=".4" y="130.9">B</text>
<text x="276.1" y="130.9">B</text>
<text x=".4" y="182.3">A</text>
<text x="276.1" y="182.3">A</text>
<text x="28.8" y="208.2">5</text>
<text x="83.7" y="208.2">4</text>
<text x="138.6" y="208.2">3</text>
<text x="193.4" y="208.2">2</text>
<text x="248.3" y="208.2">1</text>
</g>
</svg>
